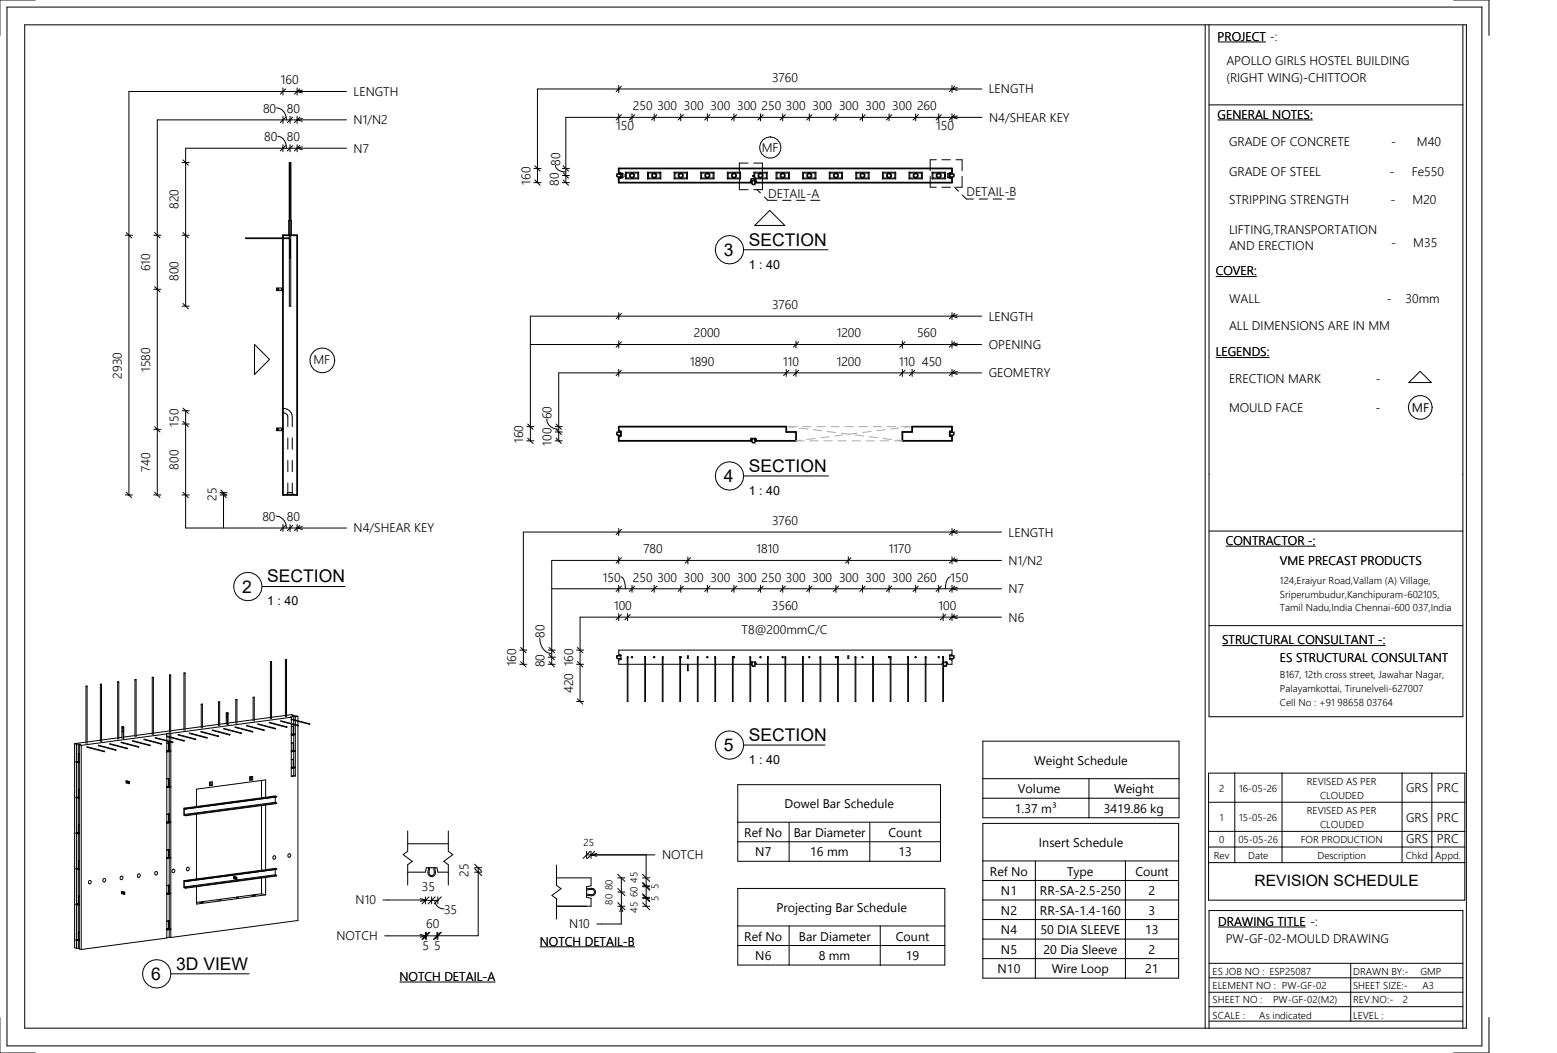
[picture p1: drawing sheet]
<svg xmlns="http://www.w3.org/2000/svg" width="439mm" height="297mm" viewBox="0 0 439 297" stroke-linecap="round" stroke-linejoin="round" font-family="sans-serif">
<g fill="none" stroke="#000" stroke-width=".28">
<path d="M79.8 25.8h-43.4v40.6M79.8 33.8h-35.4v32.6M79.8 41.8h-27.4v4.1M69.3 67.1l12.3 .1 .3 .5v5.2h-.2v-5.2l-.2-.3-12.2-.1zM81.6 67.2v-21.3h.4v40.5h-.4v-18.9M81.6 62.2l-.1 .1v4.1M82 62.2l.2 .1v4.1M71.8 97.2l4.2 4.2-4.2 4.3zM79.8 81.3h-1.8l.1 .7h1.7M79.8 116.5a1.17 1.17 0 0 1 1.4 1.1v2.8M79.8 115.3h.3a2.38 2.38 0 0 1 2.4 2.3v2.8M52.4 139.6v9.4h27.4"/>
<path d="M63.1 139.6v9.4M79.8 121.1l-.3-.1-.2 .1 .2 .2 .3-.2M79.8 120.8h-1.8l.1 .7h1.7M80.9 139.6l.2-.6h1.4l.3 .6M81.2 123.6v3.1M81.2 129.9v3.2M81.2 136.3v2.7M82.5 123.6v3.1M82.5 129.9v3.2M82.5 136.3v2.7M24.3 193.6v16.1M24.6 193.6v16.1"/>
<path d="M28.3 193.1v16.1M28.6 193.1v16.1M33.2 192.4v16.2M33.5 192.4v16.2M38.1 191.8v16.1M38.4 191.8v16.1M43 191.1v16.1M43.3 191.1v16.1M47.8 190.5v16.1M48.2 190.5v16.1M51.9 189.9v16.1M52.2 189.9v16.1"/>
<path d="M56.8 198.7v6.7M57.1 198.7v6.7M61.7 198v6.7M62 198v6.7M66.5 197.4v6.7M66.9 197.4v6.7M71.4 196.7v6.7M71.7 196.7v6.7M76.3 186.7v16.1M76.6 186.7v16.1M80.5 186.1v16.1M80.8 186.1v16.1"/>
<path d="M21 209.8v57.6l.6 .1M21 209.8l.6 .2M21.3 215h.1M21.6 210v57.5M22.1 209.9l-.5 .1M22.1 209.9l.6 .2-.3 .1M22.1 209.9v4.9M22.1 214.9v.1M22.1 215.1v9.8M22.1 212.7h.1M22.1 212.7v2.1M22.1 215.1h.1"/>
<path d="M22.1 215.1l.3 .1M22.1 212.7h.3M22.2 214.9v.2M22.2 215.1h.1M22.2 212.7h.1M22.2 214.8l-.7 .2 .9 .1M22.3 214.9l-.7 .1M22.4 214.9h-.8M22.4 210.2v57.6l.5 .1M22.4 210.2l.5 .1M22.9 210.3v57.6M24.3 209.4l-3.3 .4"/>
<path d="M24.5 210.8l4.9 1.3M24.5 210.7l4.9 1.2M27.7 210.4l4.9 1.3M27.7 210.2l5 1.3M28.3 208.8l-3.7 .5M30.9 210l4.9 1.2M30.9 209.8l5 1.3M33.2 208.2l-4.6 .6M34.1 209.5l5 1.3M34.2 209.4l4.9 1.3M34.4 208l-.9 .1M34.4 205.1h.5"/>
<path d="M34.4 205.1h.3M34.4 205.1v3.2M34.5 205.3l.1 .4zM34.5 206.1l.1 .4zM34.7 205.1l.1 .1M34.8 205.2v3.2M34.9 205.1v.1M34.9 205.1h-.2M34.9 205.2v3.2M34.9 205.2h-.1M37.3 209.1l5 1.3M37.4 208.9l4.9 1.3"/>
<path d="M38.1 207.5l-3.2 .5M40.6 208.7l4.9 1.3M40.6 208.5l4.9 1.3M43 206.9l-4.6 .6M43.8 208.2l4.9 1.3M43.8 208.1l4.9 1.3M47 207.8l4.9 1.3M47.1 209.1v55.6l-24.2 3.2M47.1 207.1v.6l4.9 1.2M47.1 207.8v1.1M47.1 207.1l-24.2 3.2M47.1 211.9h.1"/>
<path d="M47.1 211.8h.1M47.1 211.8l.9 .1M47.5 211.9h.4M47.5 211.7l.6 .2h-1M47.6 212l-.5 .1M47.6 209.6v2.2M47.6 211.9h.1M47.6 219.6v2.2M47.6 219.6h.1M47.6 212.1h.1M47.6 209.6h.1M47.7 219.6h.1"/>
<path d="M47.7 209.6h.1M47.7 219.6l-.6 .1M47.7 212.1h-.6M47.7 209.6l-.6 .1M47.7 212.1h.1M47.7 209.6v2.2M47.7 211.9h.1M47.7 219.6v2.2M47.7 206.9l-.8 .1 .2 .1M47.7 206.9h.5M47.7 206.9v.9M47.7 208v1.1"/>
<path d="M47.7 209.3v2.5M47.7 212v9.8M47.8 206.2l-4.5 .6M48.2 206.9v1.1M48.2 208.1v1.1M48.2 209.4v55.1M48.2 211.9h.1M50.2 207.4l4.9 1.3M50.2 207.2l5 1.3M51.9 205.7l-3.7 .5M53.4 206.9l5 1.3M53.5 206.8l4.9 1.3"/>
<path d="M56.6 206.5l5 1.3M56.7 206.4l4.9 1.2M56.8 205l-4.6 .6M59.8 206.1l5 1.3M59.9 205.9l4.9 1.3M61.7 204.4l-4.6 .6M63.1 205.7l4.9 1.2M63.1 205.5l4.9 1.3M63.8 204.1l-1.8 .2M63.9 201.1l.4 .1M63.9 201.1l.3 .1M63.9 201.1l-.1 3.3"/>
<path d="M64 201.3v.4zM64 202.2v.4zM64.2 201.2v.1M64.2 201.3v3.2M64.3 201.2h-.1M64.3 201.2l.1 .1M64.4 201.3h-.2M64.4 201.3v3.2M66.3 205.2l4.9 1.3M66.3 205.1l5 1.3M66.5 203.7l-2.1 .3M69.5 204.8l4.9 1.3"/>
<path d="M69.5 204.6l5 1.3M70.5 219.2l.8-.1v.9l-.8 .2zM70.5 219.3l.2 .2-.2 .2M70.9 220h.4M70.9 220h-.4M70.9 219.1v.9M71.4 203.1l-4.5 .6M72.7 204.4l5 1.3M72.8 204.2l4.9 1.3M75.9 203.9l5 1.3M76 203.8l4.9 1.3M76.3 202.4l-4.6 .6"/>
<path d="M79.1 203.5l5 1.3v54.9l-35.9 4.8M79.2 203.3l4.9 1.3M80.5 201.9l-3.9 .5M82.2 202.4l-34 4.5M82.2 204.3v14.8l1.1-.2M82.2 202.4v1.7M82.2 202.9l5.1 1.3M82.2 203l5.1 1.4M82.2 211.9h.1M82.2 216.6h.1M82.2 207.2h.1M82.2 211.8h.1"/>
<path d="M82.2 216.5h.1M82.2 207.1h.1M82.2 211.8l.9 .1-.5-.1M82.2 216.4h.1M82.2 216.4l.9 .1h-.5M82.2 207.1l.9 .1M82.6 207.2h.5M82.7 211.7l.5 .2h-1M82.7 216.4l.5 .2h-1M82.7 207l.5 .2h-1M82.7 201.8l-.5-.2-1.4 .2M82.7 201.8v.1"/>
<path d="M82.7 201.8l-.3 .1 1.7 .2M82.8 204.9v2.2M82.8 207.2h.1M82.8 209.6v2.1M82.8 211.8v.1M82.8 214.2v2.2M82.8 216.5v.1M82.8 209.6h.1M82.8 212h.1M82.8 216.7h.1M82.8 214.2h.1M82.8 207.4h.1"/>
<path d="M82.8 204.9h.1M82.8 212l-.6 .1M82.8 207.4h-.6M82.8 204.9l-.6 .1 .6-.1M82.8 209.6l-.6 .1M82.8 216.7l-.6 .1M82.8 214.2l-.6 .1M82.9 202.2l-.8 .1 .1 .1M82.9 202.2h.4M82.9 218.9l-.7 .1M82.9 218.9h.4M82.9 202.2v.8"/>
<path d="M82.9 203.2v1.1M82.9 204.5v2.6M82.9 207.2h.1M82.9 207.3v4.5M82.9 211.9h.1M82.9 212v4.4M82.9 216.5v.1M82.9 216.7v2.2M83.3 202.2v1M83.3 203.3v1.1M83.3 204.6v14.3M83.4 211.9h.1"/>
<path d="M83.4 216.6h.1M83.4 207.2h.1M84.1 202.1v1.3M84.1 203.5v1.1M84.1 202.1l-.8 .1M21.3 235.1h.1M21.3 225h.1M21.6 235l.6 .1M21.6 225h.6M21.6 235.1h.1M22.1 225h.1M22.1 225.1v9.8"/>
<path d="M22.1 235v.1M22.1 235.2v9.8M22.1 232.8h.1M22.1 222.7h.1M22.1 222.7v2.2M22.1 232.8v2.1M22.1 235.2h.1M22.1 225.2h.1M22.1 232.8h.3M22.1 225.2h.3M22.1 222.7l.3 .1M22.1 232.7v.1"/>
<path d="M22.2 235.2l.2 .1M22.2 225v.2M22.2 235v.2M22.2 235.2h.1M22.2 232.8h.1M22.2 225.2h.1M22.2 222.7h.1M22.2 234.9l-.7 .2 .7 .1M22.2 224.9l-.7 .1 .7 .1M22.3 235l-.7 .1M22.3 225h-.7M22.4 235.1l-.2 .1"/>
<path d="M22.4 235l-.2 .1M22.4 225.1h-.2M22.4 225h-.2M35.5 220.3l.8 .2M35.5 220.9l.8 .2M35.6 220.3l.8 .2M35.7 220.5v.2M35.7 220.5l-.2 .1 .2 .2M35.7 220.5v.3M35.7 220.7l.1 .1M36.2 220.6l.1 .3M36.3 220.5l.1 .1"/>
<path d="M36.4 220.6l-.1 .5M36.4 220.5h-.1M36.4 220.5l.1 .1M36.5 220.6v.5M36.5 221.1h-.1M36.5 221.1h-.2M36.5 220.6h-.1M47.1 232h.1M47.1 222h.1M47.1 231.9h.1M47.1 221.8h.1M47.1 231.9l.9 .1-.5-.1"/>
<path d="M47.1 221.9h.9M47.5 221.9l.4 .1M47.5 231.8l.6 .2h-1M47.5 221.8l.6 .2h-1M47.6 222.1l-.5 .1 .6-.1M47.6 221.9v.1M47.6 229.7v2.1M47.6 232h.1M47.6 239.7v2.2M47.6 239.7h.1M47.6 232.1h.1M47.6 229.7h.1"/>
<path d="M47.6 222.1h.1M47.6 229.7l-.5 .1M47.7 239.7h.1M47.7 229.7h.1M47.7 239.7l-.6 .1 .5-.1M47.7 232.1l-.6 .1M47.7 229.7l-.6 .1M47.7 232.1h.1M47.7 222.1h.1M47.7 221.9v.1M47.7 229.7v2.1M47.7 232h.1"/>
<path d="M47.7 239.7v2.2M47.7 222.1v9.8M47.7 232.1v9.8M48.2 232h.1M48.2 222h.1M51.9 228v2l.5 .1M51.9 228l.5 .1M52 229.8l.3 .2M52.3 230l.1 .1M52.3 228.3h-.3v1.5M52.4 228.1l-.1 .2M55.4 229.7v18.3"/>
<path d="M59.1 220.7l.8-.1v1l-.8 .1zM59.1 220.9l.2 .1-.2 .2M59.6 221.5l.3 .1M59.6 221.5h-.5M59.6 220.6v.9M73.8 220.2v4.9M73.8 227.3v18.2M74.9 224.9v-4.9l-19.5 2.7v4.9M74.9 227.1v18.3M77.7 224.9v1.5M77.7 226.4l.3 .1M77.7 226.4l-25.7 3.4"/>
<path d="M78 226.5l.1 .2-25.7 3.4M78 226.5l-25.7 3.5M78.1 224.7l-25.8 3.6M78.1 224.7l-.5-.1-25.7 3.4M78.1 224.7l-25.7 3.4M21.3 255.1h.1M21.3 245.1h.1M21.6 255.1h.6M22.1 245.1h.1M22.1 245.2v9.8M22.1 255.1v.1M22.1 255.3v9.7"/>
<path d="M22.1 252.8h.1M22.1 242.8h.1M22.1 242.8v2.2M22.1 252.8v2.2M22.1 255.3h.1M22.1 245.3h.1M22.1 255.3l.3 .1M22.1 252.8l.3 .1M22.1 245.3h.3M22.1 242.8l.3 .1M22.2 252.9h.2M22.2 245.1v.2"/>
<path d="M22.2 255.1v.2M22.2 252.8h.1M22.2 245.3h.1M22.2 242.8h.1M22.2 255l-.7 .2 .7 .1M22.2 244.9l-.7 .2 .7 .1M22.3 255.1l-.7 .1M22.3 245.1h-.7M22.4 245.1h-.8M22.4 255.2l-.2 .1M22.4 255.1h-.2M22.4 245.2h-.2"/>
<path d="M34.2 252.1l.9 .2M34.2 251.5l.8 .2M34.3 251.5l.8 .2M34.4 251.7v.3M34.4 252h.1M34.9 251.9l.1 .2M35 251.7l.1 .1M35.1 251.8v.5M35.1 251.7l.1 .1M35.1 251.7h-.1M35.2 251.8l-.1 .5M35.2 251.8h-.1"/>
<path d="M38.9 247.5h.1M47.1 252.1h.1M47.1 242h.1M47.1 252h.1M47.1 241.9h.1M47.1 252l.9 .1-.5-.1M47.1 241.9l.9 .1M47.5 242l.4 .1M47.5 251.9l.6 .2h-1M47.5 241.9l.6 .2h-1M47.6 252.2h.1M47.6 249.8h.1"/>
<path d="M47.6 242v.1M47.6 249.8v2.1M47.6 252v.1M47.6 259.8v2.2M47.6 242.2h.1M47.6 259.8h.1M47.7 249.8h.1M47.7 252.2l-.6 .1M47.7 249.8l-.6 .1M47.7 242.2l-.6 .1M47.7 252.2h.1M47.7 242.2h.1"/>
<path d="M47.7 259.8h.1M47.7 259.8l-.6 .1M47.7 242v.1M47.7 249.8v2.1M47.7 252v.1M47.7 259.8v2.2M47.7 242.2v9.8M47.7 252.1h.1M47.7 252.2v9.8M48.2 242.1h.1M48.2 252.1h.1M51.9 248.5v2l.5 .1"/>
<path d="M51.9 248.5l.5 .1M52 250.2l.3 .2M52.3 250.4l.1 .2M52.3 248.7h-.3v1.5M52.4 248.6l-.1 .1M55.4 250.2v4.9l19.5-2.6M56.5 254.5l-1.1 .1M56.5 254.5h.1M57 254.4l.4 .1h-.9M57 254.4v.2M61.3 253.8l-4.3 .6M61.8 253.8l.5 .1h-1"/>
<path d="M61.8 253.8v.2M65.9 247.3l.8 .2M65.9 247.9l.8 .2M66 247.3l.8 .2M66 247.5v.3M66 247.5l-.1 .1 .1 .2M66 247.8h.1M66.2 253.2l-4.4 .6M66.2 253.2h.1M66.5 247.7l.1 .2M66.6 247.9h.1M66.7 247.5v.1"/>
<path d="M66.7 253.1l.5 .1h-1M66.7 253.1v.2M66.7 247.6v.5M66.8 247.5h-.1M66.8 247.5v.1M66.8 248.1h-.1M66.8 247.6v.5M66.8 248.1h.1M66.8 247.6h-.1M71.1 252.5l-4.4 .6M71.1 252.5v.1M71.6 252.5l.5 .1-1-.1"/>
<path d="M71.6 252.5v.2M73.8 252.2l1.1 .3M73.8 252.2l-2.2 .3M73.8 247.7v4.5M74.9 247.6v4.9M77.7 245.3v1.5M77.7 246.8l.3 .2M77.7 246.8l-25.7 3.4M78 247l.1 .2-25.7 3.4M78 245.3l-25.7 3.4M78 247l-25.7 3.4M78.1 245.1l-.1 .2"/>
<path d="M78.1 245.1l-.5-.1-25.7 3.5M78.1 245.1l-25.7 3.5M21.3 265.2h.1M22.1 267.5l.3 .1M22.1 267.5h-.5M22.1 265.2h.1M22.1 265.3v2.2M22.1 262.9h.1M22.1 262.9v2.1M22.1 265.3h.1M22.1 265.3l.3 .1M22.1 262.9l.3 .1"/>
<path d="M22.2 265.3l.2 .1M22.2 265.2v.1M22.2 265.3h.1M22.2 262.9h.1M22.2 265l-.7 .2 .9 .1M22.3 265.1l-.7 .1M22.4 265.1l-.8 .1M47.1 262.1h.1M47.1 262h.1M47.1 262l.9 .1M47.5 262.1l.4 .1M47.5 262l.6 .1h-1"/>
<path d="M47.6 262.1h.1M47.6 262.3h.1M47.7 262.3l-.6 .1M47.7 262.3h.1M47.7 262.1v.1M47.7 264.5h.5M47.7 264.5h-.6M47.7 262.3v2.2M48.2 262.2h.1"/>
<circle cx="78.5" cy="81.7" r=".23"/>
<circle cx="79.6" cy="81.7" r=".23"/>
<circle cx="90.9" cy="101.7" r="3.5"/>
<circle cx="78.5" cy="121.2" r=".23"/>
<circle cx="24.4" cy="193.6" r=".13"/>
<circle cx="28.5" cy="193.1" r=".13"/>
<circle cx="33.3" cy="192.4" r=".13"/>
<circle cx="38.2" cy="191.7" r=".13"/>
<circle cx="43.1" cy="191.1" r=".13"/>
<circle cx="48" cy="190.4" r=".13"/>
<circle cx="52" cy="189.9" r=".13"/>
<circle cx="56.9" cy="198.7" r=".13"/>
<circle cx="61.8" cy="198" r=".13"/>
<circle cx="66.7" cy="197.4" r=".13"/>
<circle cx="71.5" cy="196.7" r=".13"/>
<circle cx="76.4" cy="186.6" r=".13"/>
<circle cx="80.7" cy="186.1" r=".13"/>
<circle cx="29.4" cy="212" r=".08"/>
<circle cx="32.7" cy="211.6" r=".08"/>
<circle cx="35.9" cy="211.2" r=".08"/>
<circle cx="39.1" cy="210.7" r=".08"/>
<circle cx="42.3" cy="210.3" r=".08"/>
<circle cx="45.5" cy="209.9" r=".08"/>
<circle cx="48.7" cy="209.4" r=".08"/>
<circle cx="52" cy="209" r=".08"/>
<circle cx="55.2" cy="208.6" r=".08"/>
<circle cx="58.4" cy="208.2" r=".08"/>
<circle cx="61.6" cy="207.7" r=".08"/>
<circle cx="64.8" cy="207.3" r=".08"/>
<circle cx="68" cy="206.9" r=".08"/>
<circle cx="71.2" cy="206.4" r=".08"/>
<circle cx="74.5" cy="206" r=".08"/>
<circle cx="77.7" cy="205.6" r=".08"/>
<circle cx="80.9" cy="205.1" r=".08"/>
<circle cx="84.1" cy="204.7" r=".08"/>
<circle cx="87.3" cy="204.3" r=".08"/>
<circle cx="36.2" cy="220.8" r=".13"/>
<circle cx="25.3" cy="248.9" r=".47"/>
<circle cx="29.3" cy="248.3" r=".47"/>
<circle cx="34.2" cy="247.7" r=".47"/>
<circle cx="34.4" cy="251.8" r=".14"/>
<circle cx="34.9" cy="252" r=".13"/>
<circle cx="39.1" cy="247" r=".47"/>
<circle cx="44" cy="246.4" r=".47"/>
<circle cx="48.9" cy="245.7" r=".47"/>
<circle cx="52.9" cy="245.2" r=".47"/>
<circle cx="66.5" cy="247.8" r=".13"/>
<circle cx="77.3" cy="241.9" r=".47"/>
<circle cx="81.5" cy="241.3" r=".47"/>
</g>
<path d="M81.6 66.4h-1.8v.7M82 66.4h1.8v73.2h-4v-72.3" fill="none" stroke="#000" stroke-width=".5"/>
<g fill="#fff">
<path d="M267.7 49h.3z"/>
<path d="M175.7 49.6v.5zM175.2 50.1l.2-.1zM175.2 49h.2z"/>
<path d="M213.1 50.7v.2zM213.2 50.4v.3z"/>
</g>
<g fill="none" stroke="#000" stroke-width=".28">
<path d="M2 2h416.1v293.1h-416.1zM7 7h406.7v283.1h-406.7zM10 0h-10v10M340 7v283.1M341.1 7v195.2h71.6v-195.2M343.6 11.8h13.6M410.1 0h10v10M78 30.4a3.1 3.1 0 0 1 2.8 3.4M78.4 38.4a2.93 2.93 0 0 1 2.4 3.4M79.8 24.8v2M79.8 32.8v2M80.6 25.1l-1.5 1.5"/>
<path d="M80.6 33.1l-1.5 1.5M81.8 32.8v2M82.6 33.1l-1.5 1.5M83.8 24.8v2M83.8 32.8v2M84.6 25.1l-1.5 1.5M84.6 33.1l-1.5 1.5M85.3 25.4l-1.5 .4 1.5 .4M85.3 33.4l-1.5 .4 1.5 .4M97.8 25.8h-18M97.8 33.8h-18M174.6 24.1v2"/>
<path d="M174.6 32.1v2M175.3 24.4l-1.5 1.5M175.3 32.4l-1.5 1.5M178.3 32.1v2M179.1 32.4l-1.5 1.5M184.6 32.1v2M185.3 32.4l-1.5 1.5M192.1 32.1v2M192.8 32.4l-1.5 1.5M199.6 32.1v2M200.3 32.4l-1.5 1.5M207.1 32.1v2"/>
<path d="M207.8 32.4l-1.5 1.5M214.6 32.1v2M215.3 32.4l-1.5 1.5M220.8 32.1v2M221.6 32.4l-1.5 1.5M228.3 32.1v2M229.1 32.4l-1.5 1.5M235.8 32.1v2M236.6 32.4l-1.5 1.5M243.3 32.1v2M244.1 32.4l-1.5 1.5M250.8 32.1v2"/>
<path d="M251.6 32.4l-1.5 1.5M258.3 32.1v2M259.1 32.4l-1.5 1.5M264.8 32.1v2M265.6 32.4l-1.5 1.5M268.6 24.1v2M268.6 32.1v2M269.4 24.4l-1.6 1.5M269.4 32.4l-1.6 1.5M270.1 32.7l-1.5 .4 1.5 .4M270.1 24.7l-1.5 .4 1.5 .4M277 25.1h-125.4v26.4"/>
<path d="M277.1 33.1h-117.5v18.4M341.1 29.6h71.6M343.6 33.8h26.8M51.4 45.9h2M51.6 45.1l1.5 1.5M52.4 45.9v40.5M79.8 40.8v2M80.6 41.1l-1.5 1.5M81.8 40.8v2M82.6 41.1l-1.5 1.5M83.8 40.8v2M84.6 41.1l-1.5 1.5"/>
<path d="M85.3 41.4l-1.5 .4 1.5 .4M97.8 41.8h-18M150.6 51.5h2M150.6 47.5h2M150.9 50.8l1.5 1.5M150.9 46.8l1.5 1.5M156.7 46.7a2.45 2.45 0 0 0 2.9 1.8M158.6 51.5h2M158.6 47.5h2M158.6 49.5h2M158.9 46.8l1.5 1.5M158.9 48.8l1.5 1.5"/>
<path d="M158.9 50.8l1.5 1.5M173.9 49h.1M175.2 50l.2 .1M175.2 50h.1M175.2 49.1h.1M175.2 50h.2M175.2 49.1l-1-.1-.3 .6 .5 .5 .8-.1v-.2h-.9l-.2-.2 .2-.4h.9M175.2 49h.2M175.2 49v.1M175.2 49h.1M175.4 50.1h.1M175.4 50.1v.1"/>
<path d="M175.4 48.9h.3M175.4 49h.1M175.4 48.9v.1M175.4 50v.1M175.4 50.1h.3M175.7 48.9v1.2M175.7 50.1v.1M175.7 49.7v.1M176.4 49.4h.1M176.4 49.7h.1M176.4 49.3v.1M176.4 49.7v.1"/>
<path d="M176.4 48.6h3.8M176.4 48.6v1.9M176.4 50.5h3.8M176.4 48.6l.3 .2M176.5 49.3v.1M176.5 49.7v.1M176.7 48.8h3.2M176.7 48.8v1.4M176.7 50.2l-.3 .3M176.7 50.2h3.2M179.9 50.2l.3 .3M179.9 48.8v1.4"/>
<path d="M180.2 48.6v1.9M180.2 48.6l-.3 .2M182.7 48.6h3.7M182.7 50.5h3.7M182.7 48.6v1.9M182.7 48.6l.2 .2M182.9 48.8h3.3M182.9 50.2h3.3M182.9 48.8v1.4M182.9 50.2l-.2 .3M186.2 50.2l.2 .3M186.2 48.8v1.4"/>
<path d="M186.4 48.6v1.9M186.4 48.6l-.2 .2M190.2 48.6h3.8M190.2 50.5h3.8M190.2 48.6v1.9M190.2 48.6l.2 .2M190.4 48.8h3.3M190.4 50.2h3.3M190.4 48.8v1.4M190.4 50.2l-.2 .3M193.7 50.2l.3 .3M193.7 48.8v1.4"/>
<path d="M194 48.6v1.9M194 48.6l-.3 .2M197.7 48.6h3.8M197.7 50.5h3.8M197.7 48.6v1.9M197.7 48.6l.3 .2M198 48.8h3.2M198 50.2h3.2M198 48.8v1.4M198 50.2l-.3 .3M201.2 50.2l.3 .3M201.2 48.8v1.4"/>
<path d="M201.5 48.6v1.9M201.5 48.6l-.3 .2M205.2 48.6h3.8M205.2 50.5h3.8M205.2 48.6v1.9M205.2 48.6l.3 .2M205.5 48.8h3.2M205.5 50.2h3.2M205.5 48.8v1.4M205.5 50.2l-.3 .3M208.6 50.6v2.9h2.5M208.7 50.2l.3 .3"/>
<path d="M208.7 48.8v1.4M209 48.6v1.9M209 48.6l-.3 .2M211.1 46h-2.5v3M212 50.7h.1M212 50.4v.3M212 50.4h.1M212 50.7l.1 .2M212 50.4h1.2M212.1 50.9h.1M212.4 49.7h.1M212.4 49.6h.1"/>
<path d="M212.4 49.6v.1M212.7 46h2.4v3M212.7 48.6h3.8M212.7 50.5h3.8M212.7 48.6v1.9M212.7 48.6l.3 .2M212.7 49.6v.1M212.7 49.7h.1M212.7 49.6h.1M213 48.8h3.2M213 50.2h3.2M213 48.8v1.4"/>
<path d="M213 50.2l-.3 .3M213 50.9v1.1l-.7 .1-.3-.5 .1-.7h.2l-.1 .9 .5 .2 .3-.4-.1-.7M213 50.9h.1M213.1 50.7v.2M213.1 52.2h.1M213.1 50.9h-.1M213.1 50.7h.1M213.1 50.9h.1M213.2 50.4v.3M213.6 53.5l.9 1M215.1 50.6v2.9h-2.4M215.7 55.6l.9 .9h2.6"/>
<path d="M216.2 50.2l.3 .3M216.2 48.8v1.4M216.5 48.6v1.9M216.5 48.6l-.3 .2M217.2 59.4l4.2 4.2h-8.5zM219 48.6h3.7M219 50.5h3.7M219 48.6v1.9M219 48.6l.2 .2M219.2 48.8h3.3M219.2 50.2h3.3M219.2 48.8v1.4"/>
<path d="M219.2 50.2l-.2 .3M220.8 56.5h2.4M222.5 50.2l.2 .3M222.5 48.8v1.4M222.7 48.6v1.9M222.7 48.6l-.2 .2M224.8 56.5h2.3M226.5 48.6h3.7M226.5 50.5h3.7M226.5 48.6v1.9M226.5 48.6l.2 .2M226.7 48.8h3.3"/>
<path d="M226.7 50.2h3.3M226.7 48.8v1.4M226.7 50.2l-.2 .3M228.7 56.5h2.6M230 50.2l.2 .3M230 48.8v1.4M230.2 48.6v1.9M230.2 48.6l-.2 .2M234 48.6h3.7M234 50.5h3.7M234 48.6v1.9M234 48.6l.2 .2"/>
<path d="M234.2 48.8h3.3M234.2 50.2h3.3M234.2 48.8v1.4M234.2 50.2l-.2 .3M237.5 50.2l.2 .3M237.5 48.8v1.4M237.7 48.6v1.9M237.7 48.6l-.2 .2M241.5 48.6h3.7M241.5 50.5h3.7M241.5 48.6v1.9M241.5 48.6l.2 .2"/>
<path d="M241.7 48.8h3.3M241.7 50.2h3.3M241.7 48.8v1.4M241.7 50.2l-.2 .3M245 50.2l.2 .3M245 48.8v1.4M245.2 48.6v1.9M245.2 48.6l-.2 .2M249 48.6h3.7M249 50.5h3.7M249 48.6v1.9M249 48.6l.2 .2"/>
<path d="M249.2 48.8h3.3M249.2 50.2h3.3M249.2 48.8v1.4M249.2 50.2l-.2 .3M252.5 50.2l.2 .3M252.5 48.8v1.4M252.7 48.6v1.9M252.7 48.6l-.2 .2M256.5 48.6h3.7M256.5 50.5h3.7M256.5 48.6v1.9M256.5 48.6l.2 .2"/>
<path d="M256.7 48.8h3.3M256.7 50.2h3.3M256.7 48.8v1.4M256.7 50.2l-.2 .3M260 50.2l.2 .3M260 48.8v1.4M260.2 48.6v1.9M260.2 48.6l-.2 .2M262.4 49.7v3.1h1.8M263 48.6h3.7M263 50.5h3.7M263 48.6v1.9"/>
<path d="M263 48.6l.2 .2M263.2 48.8h3.3M263.2 50.2h3.3M263.2 48.8v1.4M263.2 50.2l-.2 .3M264.2 45.1h-1.8v3.1M265.8 45.1h2.3M265.8 52.8h2.3M266.5 50.2l.2 .3M266.5 48.8v1.4M266.6 49.4h.2M266.6 49.7h.2"/>
<path d="M266.6 49.3v.1M266.6 49.7v.1M266.7 48.6v1.9M266.7 48.6l-.2 .2M266.8 49.3v.1M266.8 49.7v.1M267.4 48.9h.3M267.4 50.1l.1 .1M267.4 48.9v1.2M267.5 49.8h-.1M267.5 50.1h.2M267.5 48.9h.2"/>
<path d="M267.7 49h.3M267.7 49h.1M267.7 50.1v.1M267.7 48.9v.1M267.8 50.1h-.1M268 49h.1M268 49.1l1.1 .1 .1 .6-.6 .3-.6-.1v-.2l.8 .1 .3-.5-.5-.3-.6 .1M268 49.1h.1M268 49v.1M268 50l-.2 .1M268 50l-.3 .1M268 50h.1"/>
<path d="M269.2 49h.1M269.3 52.8l1.1 1.1M269.7 45.1h1.7v3.1M271.4 49.7v3.1h-1.7M271.5 55.1l1.2 1.1h1.9M276.2 56.2h2.4M280.2 56.2h2.4M284.2 56.2h2M35.4 66.4h2M35.6 65.6l1.5 1.5M36.4 66.4v73.2M43.4 66.4h2"/>
<path d="M43.6 65.6l1.5 1.5M44.4 66.4v73.2M51.4 66.4h2M51.6 65.6l1.5 1.5M209.9 70.5h23.7M343 78h11.6M43.4 81.6h2M43.6 80.9l1.5 1.5M51.4 86.4h2M51.6 85.6l1.5 1.5M149.6 97.2h127.4M174.6 88.2v2"/>
<path d="M174.6 96.2v2M175.3 88.5l-1.5 1.5M175.3 96.5l-1.5 1.5M224.6 96.2v2M225.3 96.5l-1.5 1.5M254.6 96.2v2M255.3 96.5l-1.5 1.5M268.6 88.2v2M268.6 96.2v2M269.4 88.5l-1.6 1.5M269.4 96.5l-1.6 1.5M270 88.8l-1.5 .4 1.5 .4"/>
<path d="M270.1 96.8l-1.5 .4 1.5 .4M277 89.2h-127.4v35.2M51.4 115.9h2M51.4 119.6h2M51.6 115.1l1.5 1.5M51.6 118.9l1.5 1.5M52.4 115.9v23.7M148.9 119.6l1.5 1.5M154.3 118.3a3.1 3.1 0 0 0 3.3 2.8M156.9 119.6l1.5 1.5M174.6 104.2v2M175.3 104.5l-1.5 1.5"/>
<path d="M221.8 104.2v2M222.6 104.5l-1.5 1.5M224.6 104.2v2M225.3 104.5l-1.5 1.5M254.6 104.2v2M255.3 104.5l-1.5 1.5M257.3 104.2v2M258.1 104.5l-1.5 1.5M268.6 104.2v2M269.4 104.5l-1.6 1.5M270.1 104.8l-1.5 .4 1.5 .4M277 105.2h-119.4v19.2"/>
<path d="M343 100.9h15.2M397.5 107.9l3.2-3.1 3.1 3.1zM35.4 139.6h2M35.6 138.9l1.5 1.5M43.4 139.6h2M43.4 121.1h2M43.6 138.9l1.5 1.5M43.6 120.4l1.5 1.5M51.4 139.6h2M51.6 138.9l.8 .7M52.4 139.6l.7 .8M62.1 139.6h2"/>
<path d="M62.1 139h2M62.3 138.3l1.5 1.5M62.3 138.9l1.5 1.5M63.1 139v.6M148.6 120.4h2M148.6 124.4h2M148.9 123.6l1.5 1.5M156.6 121.9h2M156.6 120.4h2M156.6 124.4h2M156.9 123.6l1.5 1.5M156.9 121.1l1.5 1.5"/>
<path d="M173.9 121.9h.1M175.2 122.9h.1M175.2 121.9h.1M175.2 122.8v.1M175.2 122.8h.1M175.2 122.1l-.9-.1-.2 .5 .2 .2 .9 .1M175.2 121.9h-1l-.3 .6 .5 .4 .8-.1M209.9 134.3h23.8M212.1 123.8h.1M213.1 125h.1M213.1 123.8l-.1 1.1-.7 .1-.3-.6 .1-.6h.2l-.1 .8 .5 .3 .3-.5-.1-.6M268 121.9l.8-.1 .4 .5-.2 .6-1-.1"/>
<path d="M268 121.9h.1M268 122.8h.1M268 122.1l.6-.1 .5 .3-.3 .4-.8 .1M268 122.9h.1M268 122.8v.1M269.2 121.9h.1M77.8 145.6a3.2 3.2 0 0 1 3 3.4M79.8 148v2M79.8 149h18M80.6 148.2l-1.5 1.5M81.8 148v2M82.6 148.2l-1.5 1.5"/>
<path d="M83.8 148v2M84.6 148.2l-1.5 1.5M85.3 148.6l-1.5 .4 1.5 .4M174.6 149.1v2M174.6 157.1v2M175.3 149.4l-1.5 1.5M175.3 157.4l-1.5 1.5M194.1 157.1v2M194.8 157.4l-1.5 1.5M239.3 157.1v2M240.1 157.4l-1.5 1.5M268.6 149.1v2"/>
<path d="M268.6 157.1v2M269.4 149.4l-1.6 1.5M269.4 157.4l-1.6 1.5M270.1 149.7l-1.5 .4 1.5 .4M270.1 157.7l-1.5 .4 1.5 .4M282.6 150.1h-134.9v37.3M282.6 158.1h-126.9v29.3M341.1 149.8h71.6M345.8 154.1h25.4M74.1 165.5h23.3M155.7 166.1h126.9M174.6 165.1v2"/>
<path d="M174.6 173.1v2M175.2 162.7a2.37 2.37 0 0 1 1.2 2.4v1M175.3 165.4l-1.5 1.5M175.3 173.4l-1.5 1.5M177.1 173.1v2M177.8 173.4l-1.5 1.5M178.3 165.1v2M179.1 165.4l-1.5 1.5M184.6 165.1v2M185.3 165.4l-1.5 1.5M192.1 165.1v2M192.8 165.4l-1.5 1.5"/>
<path d="M199.6 165.1v2M200.3 165.4l-1.5 1.5M207.1 165.1v2M207.8 165.4l-1.5 1.5M214.6 165.1v2M215.3 165.4l-1.5 1.5M220.8 165.1v2M221.6 165.4l-1.5 1.5M228.3 165.1v2M229.1 165.4l-1.5 1.5M235.8 165.1v2M236.6 165.4l-1.5 1.5"/>
<path d="M243.3 165.1v2M244.1 165.4l-1.5 1.5M250.8 165.1v2M251.6 165.4l-1.5 1.5M258.3 165.1v2M259.1 165.4l-1.5 1.5M264.8 165.1v2M265.6 165.4l-1.5 1.5M266.1 173.1v2M266.8 173.4l-1.5 1.5M268.2 162.7a2.33 2.33 0 0 0-1.4 2.4l-.1 1M268.6 165.1v2"/>
<path d="M268.6 173.1v2M269.4 165.4l-1.6 1.5M269.4 173.4l-1.6 1.5M270.1 165.7l-1.5 .4 1.5 .4M270.1 173.7l-1.5 .4 1.5 .4M282.6 174.1h-118.9v23.8M341.1 176.5h71.6M146.7 187.4h2M146.7 183.4h2M146.9 186.7l1.5 1.5M146.9 182.7l1.5 1.5M152.3 180a4 4 0 0 0 3.4 4.4"/>
<path d="M154.7 187.4h2M154.7 183.4h2M154.7 185.4h2M154.9 186.7l1.5 1.5M154.9 184.7l1.5 1.5M154.9 182.7l1.5 1.5M162.7 187.4h2M162.7 183.4h2M162.7 197.9h2M162.9 197.2l1.5 1.5M162.9 186.7l1.5 1.5M162.9 182.7l1.5 1.5"/>
<path d="M173.9 184.9h.1M174.6 183.4h94v1.1l-.6 .3v1.2l.6 .3v1.1h-1.1l-.3-.6h-1.2l-.3 .6h-52.2l-.3-.6h-1.2l-.3 .6h-37.1v-1.1l.6-.3v-1.2l-.6-.3zM175.2 185.9h.1M175.2 185h.1M175.2 185.1h-.9l-.2 .4 .2 .2 .9 .1M175.2 185l-1-.1-.3 .6 .5 .5 .8-.1M175.2 184.9h.1M177 185.4v12.5h.2v-12.5M177 185.4h.1M177 185.3v.1M177.1 185.3h-.1M177.1 185.3h.1"/>
<path d="M177.1 185.3v.1M177.1 185.4h.1M177.2 185.4h.1M178.2 185.3h.2l-.1 .3zM181.9 185.4v12.5h.2v-12.5M181.9 185.4h.1M182 185.3l-.1 .1M182 185.3h.1M182 185.3l.1 .1M182.1 185.4h.1M184.5 185.2l.2 .3-.2 .1zM186.9 185.4v12.5h.2v-12.5"/>
<path d="M186.9 185.4h.1M186.9 185.3v.1M187 185.3h-.1M187 185.3h.1M187 185.3v.1M187 185.4h.1M191.8 185.4v12.5h.2v-12.5M191.8 185.4h.1M191.9 185.3h.1M191.9 185.3l.1 .1M192 185.4h.1M192 185.2l.2 .3-.3-.1z"/>
<path d="M194 185h.2v.8h-.2zM194 187.4v1.8h.2v-1.8M194 189.1h.2M196.8 185.4v12.5h.2v-12.5M196.8 185.4h.1M196.8 185.3h.1M196.9 185.3h-.1M196.9 185.3h.1M196.9 185.3v.1M199.5 185.2l.2 .3-.2 .1zM201.7 185.4v12.5h.2v-12.5M201.7 185.4h.1"/>
<path d="M201.8 185.3h.1M201.9 185.3v.1M206.7 185.4l-.1 12.5h.2v-12.5M206.7 185.4h.1M206.7 185.3h.1M206.8 185.3h.1M206.8 185.3v.1M206.8 185.4h.1M207 185.2l.2 .3-.3-.1zM211.6 185.4h.1M211.7 185.3l-.1 .1M211.7 185.3h.1"/>
<path d="M211.7 185.3l.1 .1M211.8 185.4v12.5h-.2v-12.5M212.1 186.8h.1M212.3 186.8h.1M212.9 186.8l.1 .7-.3 .4-.5-.2 .1-.9M213.1 188v.1M213.1 186.8v.8l-.4 .5-.6-.3v-1h.2M214.5 185.2l.2 .3-.3-.1zM216.5 185.4v12.5h.2v-12.5M216.6 185.4h-.1M216.6 185.3v.1M216.6 185.3h.1"/>
<path d="M216.7 185.3v.1M216.7 185.4h.1M220.8 185.2l.2 .1-.2 .3zM221.5 185.4v12.5h.2v-12.5M221.5 185.4h.1M221.6 185.3l-.1 .1M221.6 185.3h.1M221.6 185.3l.1 .1M221.7 185.4h.1M226.4 185.4v12.5h.2v-12.5M226.4 185.4h.1M226.5 185.4h-.1"/>
<path d="M226.5 185.3v.1M226.5 185.3h.1M226.6 185.3v.1M226.6 185.4h.1M228.1 185.4h.4v.2zM231.4 185.4v12.5h.2v-12.5M231.4 185.4h.1M231.4 185.3v.1M231.5 185.3h-.1M231.5 185.3h.1M231.5 185.3v.1M231.5 185.4h.1"/>
<path d="M235.6 185.4h.4v.2zM236.3 185.4v12.5h.2v-12.5M236.4 185.4h-.1M236.4 185.3h.1M236.5 185.3v.1M239.2 185h.3v.8h-.3zM241.3 185.4v12.5h.2v-12.5M241.3 185.4h.1M241.3 185.3h.1M241.4 185.3h-.1M241.4 185.3h.1M241.4 185.3v.1"/>
<path d="M243.2 185.4h.3v.2zM246.2 185.4v12.5h.2v-12.5M246.2 185.4h.1M246.3 185.3h.1M246.4 185.3v.1M250.7 185.4h.3v.2zM251.2 185.4h.1M251.2 185.3h.1M251.3 185.3h-.1M251.3 185.3h.1M251.3 185.3v.1M251.3 185.4l.1 12.5h-.2v-12.5"/>
<path d="M256.1 185.4v12.5h.2v-12.5M256.1 185.4h.1M256.2 185.3l-.1 .1M256.2 185.3h.1M256.3 185.3v.1M256.3 185.4h.1M258.3 185.2l.2 .3-.4-.1zM261.1 185.4v12.5h.2l-.1-12.5M261.1 185.4h.1M261.1 185.3v.1M261.2 185.3h-.1M261.2 185.3h.1"/>
<path d="M261.2 185.3v.1M261.2 185.4h.1M264.7 185.4l.1-.2 .2 .4zM266 185.4v12.5h.2v-12.5M266 185.4h.1M266 185.3v.1M266.1 185.3h-.1M266.1 185.3h.1M266.1 185.3l.1 .1M266.2 185.4h.1M266.2 186.8h.1M266.3 186.8h.1"/>
<path d="M266.9 186.8l.1 .7-.3 .4-.5-.2 .1-.9M267.1 188v.1M267.1 186.8l-.1 1.1-.3 .2-.5-.2M268 185.9h.1M268 184.9h.1M268 185l.8-.1 .4 .4-.2 .6h-1M268 185h.1M268 185.1l.6-.1 .5 .3-.3 .5h-.8M269.2 184.9h.1M344.8 182.1h46.2M209.9 210.2h22.9M277.3 209.1h55.3v21.6h-55.3z"/>
<path d="M277.3 219.7h55.3M307.2 219.7v11M341 218.1h72.3v35.9h-72.3zM348.4 218.1v25.3M361.7 218.1v25.3M395.6 218.1v25.3M404 218.1v25.3M115 238.1h11.5M115 234.5v5.7l-1.2 .9 2.5 1.9-1.3 1v5.7M126.5 234.5v5.7l1.3 .9-2.6 1.9 1.3 1v5.7M208.2 221.4h57.2v21.6h-57.2zM208.2 237.5h57.2"/>
<path d="M208.2 232h57.2M222.6 232v11M245.4 232v11M277.3 225.2h55.3M277.3 232.3h55.2v43.7h-55.2zM341 226.3h72.3M341 234.6h72.3M341 239h72.3M108.1 253.9h12M115 246.1h5l.3-1.3h3l.2 1.3h3M118.6 253.5l1.5 .4M120 253v2"/>
<path d="M120 254h3.5M120.1 253.9l-1.5 .4M120.9 244.8l-.2 1.4a1.08 1.08 0 0 0 1.1 1.2 1.08 1.08 0 0 0 1.1-1.3l-.2-1.3M121 253l-2 2M121.2 244.8l-.2 1.4 .2 .5 .4 .3h.5l.4-.3-.1-1.9M121.8 244.8h.1M121.8 253v2M122.7 254a2.51 2.51 0 0 0 2.6 2.5M122.8 253l-2 2M123.5 253v2M124.5 253l-2 2M133.9 246.1h2"/>
<path d="M133.9 244.8h2M133.9 243.8l2 2M133.9 245.1l2 2M134.9 244.8v19.2h-26.4M157 247.7h9.8v2.2l-1.3 .3v3l1.3 .2v2.3h-9.8M157 244.1v5.7l1.3 .9-2.6 1.9 1.3 1v5.7M165.5 250.6v.2M165.5 251.1l1.9-.1 .3 .4v.5l-.3 .4-.5 .2-1.4-.2M165.5 250.8l1.3-.2a1.08 1.08 0 0 1 1.2 1.1 1.08 1.08 0 0 1-1.1 1.1l-1.4-.2M165.5 240.2v2M166.5 240.2l-2 2M166.8 240.2v2"/>
<path d="M167.8 240.2l-2 2M168.4 240.8l-1.5 .4 1.5 .4M174.3 247.7h2M174.3 255.7h2M174.3 250.7l2 2M174.3 246.7l1 1M174.3 251.7h2M174.3 254.7l2 2M174.9 257.2l.4-1.5 .4 1.5M175.3 247.7v13h-6.9M175.3 247.7l1 1M181.3 247.7h2"/>
<path d="M181.3 255.7h2M181.3 246.7l2 2M181.3 248.9l2 2M181.3 249.9h2M181.3 249.2l2 2M181.3 250.2h2M181.3 252.2l2 2M181.3 253.2h2M181.3 252.4l2 2M181.3 253.4h2M181.3 254.7l2 2M182.3 241.2v6.5"/>
<path d="M182.3 247.7v8M184.8 241.2h-19.3M208.2 250.7h58.4v21.6h-58.4zM277.3 253.9h55.2M277.3 259.4h55.2M277.3 248.4h55.2M277.3 242.9h55.2M292.1 242.9v33.1M317.5 242.9v33.1M341 243.4h72.3M48.3 274.8h22M112.7 277.1h27.1"/>
<path d="M118.5 263.6l1.5 .4-1.5 .4M120 263v2M120.3 263v2M121 263l-2 2M121.3 263l-2 2M123.3 263v2M123.5 263v2M124.3 263l-2 2M124.5 263l-2 2M152.3 267.1h26.8M208.2 266.8h58.4M208.2 261.3h58.4"/>
<path d="M222.6 261.3v11M248.4 261.3v11M277.3 270.5h55.2M277.3 265h55.2M341.1 271.8h71.6M341.1 280h71.6M341.1 275.9h71.6M343.7 261.5h24.7M381.1 271.8v16.3M0 287.1v10h10M341.1 290.1v-33.2h71.6v33.2M341.1 288.1h71.6"/>
<path d="M341.1 284h71.6M420.1 287.1v10h-10"/>
<circle cx="217.3" cy="41.6" r="3"/>
<circle cx="205.8" cy="70.5" r="4"/>
<circle cx="400.7" cy="115" r="3.4"/>
<circle cx="205.8" cy="134.3" r="4"/>
<circle cx="69.9" cy="165.5" r="4"/>
<circle cx="205.8" cy="210.2" r="4"/>
<circle cx="44.2" cy="274.8" r="4"/>
</g>
<g fill="none" stroke="#000" stroke-width=".5">
<path d="M174.6 47.5h94v1.2l-.6 .2v1.3l.6 .2v1.1h-55.1l-.3-.6h-1.2l-.3 .6h-37.1v-1.1l.6-.2v-1.3l-.6-.2zM174.6 120.4h47.2v1.5h2.8v2.5h-11.1l-.3-.6h-1.2l-.3 .6h-37.1v-1.1l.6-.3v-1.2l-.6-.3zM254.6 121.9h2.7v-1.5h11.3v1.1l-.6 .3v1.2l.6 .3v1.1h-14z"/>
<circle cx="178.3" cy="49.5" r=".63"/>
<circle cx="184.6" cy="49.5" r=".63"/>
<circle cx="192.1" cy="49.5" r=".63"/>
<circle cx="199.6" cy="49.5" r=".63"/>
<circle cx="207.1" cy="49.5" r=".63"/>
<circle cx="214.6" cy="49.5" r=".63"/>
<circle cx="220.8" cy="49.5" r=".63"/>
<circle cx="228.3" cy="49.5" r=".63"/>
<circle cx="235.8" cy="49.5" r=".63"/>
<circle cx="243.3" cy="49.5" r=".63"/>
<circle cx="250.8" cy="49.5" r=".63"/>
<circle cx="258.3" cy="49.5" r=".63"/>
<circle cx="264.8" cy="49.5" r=".63"/>
</g>
<g fill="none" stroke="#aaa" stroke-width=".28">
<path d="M224.9 120.4h-2.4l1.4 .2M225.5 120.8l2.4 .3M226.1 124.2l-1.5 .2h2.3M226.5 120.4h2.4M228.5 124.4h2.4M229.5 121.2l2.3 .3M230 123.7l-2.4 .3M230.5 120.4h2.3M232.4 124.4h2.4M233.4 121.7l2.4 .3M234 123.2l-2.4 .3M234.4 120.4h2.4"/>
<path d="M236.4 124.4h2.4M237.3 122.2l2.4 .3M237.9 122.7l-2.4 .3M238.4 120.4h2.4M240.4 124.4h2.4M241.3 122.7l2.3 .3M241.8 122.2l-2.3 .3M242.4 120.4h2.4M244.4 124.4h2.3M245.2 123.2l2.4 .3M245.8 121.7l-2.4 .3M246.3 120.4h2.4"/>
<path d="M248.3 124.4h2.4M249.2 123.7l2.3 .3M249.7 121.2l-2.3 .3M250.3 120.4h2.4M253.1 124.2l1.5 .2h-2.3M253.7 120.8l-2.4 .3M254.3 120.4h2.4l-1.5 .2"/>
</g>
<g fill="#000">
<path d="M178.2 185.3h.2l-.1 .3zM184.5 185.2l.2 .3-.2 .1zM192 185.2l.2 .3-.3-.1zM199.5 185.2l.2 .3-.2 .1zM207 185.2l.2 .3-.3-.1zM214.5 185.2l.2 .3-.3-.1zM220.8 185.2l.2 .1-.2 .3zM228.1 185.4h.4v.2zM235.6 185.4h.4v.2zM243.2 185.4h.3v.2zM250.7 185.4h.3v.2zM258.3 185.2l.2 .3-.4-.1z"/>
<path d="M264.7 185.4h.3v.2z"/>
</g>
<g font-size="4.9">
<text x="211.3" y="69.3">SECTION</text>
<text x="204.3" y="72.2">3</text>
<text x="204.3" y="136">4</text>
<text x="211.3" y="133.1">SECTION</text>
<text x="68.4" y="167.2">2</text>
<text x="75.4" y="164.3">SECTION</text>
<text x="211.3" y="209">SECTION</text>
<text x="204.3" y="211.9">5</text>
<text x="49.7" y="273.6">3D VIEW</text>
<text x="42.6" y="276.5">6</text>
</g>
<text font-size="4.4" x="354" y="250.1">REVISION SCHEDULE</text>
<g font-size="3.5">
<text x="343.6" y="11.5">PROJECT -:</text>
<text x="79.3" y="23.8">160</text>
<text x="217.8" y="23.1">3760</text>
<text x="346" y="18.4">APOLLO GIRLS HOSTEL BUILDING</text>
<text x="346" y="23.1">(RIGHT WING)-CHITTOOR</text>
<text x="99.8" y="27.1">LENGTH</text>
<text x="279" y="26.4">LENGTH</text>
<text x="74.2" y="31.8">80</text>
<text x="80.9" y="31.8">80</text>
<text x="99.8" y="35.1">N1/N2</text>
<text x="178.6" y="31.1">250</text>
<text x="185.5" y="31.1">300</text>
<text x="193" y="31.1">300</text>
<text x="200.5" y="31.1">300</text>
<text x="208" y="31.1">300</text>
<text x="214.9" y="31.1">250</text>
<text x="221.7" y="31.1">300</text>
<text x="229.2" y="31.1">300</text>
<text x="236.7" y="31.1">300</text>
<text x="244.2" y="31.1">300</text>
<text x="251.7" y="31.1">300</text>
<text x="258.7" y="31.1">260</text>
<text x="279.1" y="34.4">N4/SHEAR KEY</text>
<text x="343.6" y="33.5">GENERAL NOTES:</text>
<text x="74.5" y="39.8">80</text>
<text x="80.9" y="39.8">80</text>
<text x="173.9" y="36.7">150</text>
<text x="264.2" y="36.7">150</text>
<text x="346.8" y="41.2">GRADE OF CONCRETE</text>
<text x="392.5" y="41.2">-</text>
<text x="399.8" y="41.2">M40</text>
<text x="99.8" y="43.1">N7</text>
<text x="158.1" y="46.7" transform="rotate(-90 158.1 46.7)">80</text>
<text x="214.9" y="42.9">MF</text>
<text x="149.6" y="52.1" transform="rotate(-90 149.6 52.1)">160</text>
<text x="157.7" y="52.4" transform="rotate(-90 157.7 52.4)">80</text>
<text x="346.8" y="49.7">GRADE OF STEEL</text>
<text x="392.1" y="49.7">-</text>
<text x="398.3" y="49.7">Fe550</text>
<text x="50.4" y="59" transform="rotate(-90 50.4 59)">820</text>
<text x="216.7" y="55.9">DETAIL-A</text>
<text x="272.7" y="55.3">DETAIL-B</text>
<text x="346.8" y="57.6">STRIPPING STRENGTH</text>
<text x="392.3" y="57.6">-</text>
<text x="398.5" y="57.6">M20</text>
<text x="346.8" y="65.9">LIFTING,TRANSPORTATION</text>
<text x="346.8" y="70.6">AND ERECTION</text>
<text x="392.5" y="69.7">-</text>
<text x="398.7" y="69.7">M35</text>
<text x="42.4" y="76.6" transform="rotate(-90 42.4 76.6)">610</text>
<text x="211.2" y="75.8">1 : 40</text>
<text x="343" y="77.7">COVER:</text>
<text x="50.4" y="79.2" transform="rotate(-90 50.4 79.2)">800</text>
<text x="217.8" y="87.2">3760</text>
<text x="346.8" y="85.5">WALL</text>
<text x="391.3" y="85.5">-</text>
<text x="396.6" y="85.5">30mm</text>
<text x="195.8" y="95.2">2000</text>
<text x="236.1" y="95.2">1200</text>
<text x="258.7" y="95.2">560</text>
<text x="279" y="90.4">LENGTH</text>
<text x="346.8" y="93.2">ALL DIMENSIONS ARE IN MM</text>
<text x="279" y="98.5">OPENING</text>
<text x="343" y="100.6">LEGENDS:</text>
<text x="34.4" y="106.8" transform="rotate(-90 34.4 106.8)">2930</text>
<text x="42.4" y="104.9" transform="rotate(-90 42.4 104.9)">1580</text>
<text x="88.4" y="102.8">MF</text>
<text x="194.7" y="103.2">1890</text>
<text x="220.9" y="103.2">110</text>
<text x="236.1" y="103.2">1200</text>
<text x="253.7" y="103.2">110</text>
<text x="260.1" y="103.2">450</text>
<text x="279" y="106.5">GEOMETRY</text>
<text x="346.8" y="108.1">ERECTION MARK</text>
<text x="388.2" y="108.1">-</text>
<text x="155.6" y="118.3" transform="rotate(-90 155.6 118.3)">60</text>
<text x="346.8" y="116.4">MOULD FACE</text>
<text x="388.1" y="116.4">-</text>
<text x="398.3" y="116.4">MF</text>
<text x="50.4" y="120.3" transform="rotate(-90 50.4 120.3)">150</text>
<text x="147.6" y="124.9" transform="rotate(-90 147.6 124.9)">160</text>
<text x="155.6" y="125.7" transform="rotate(-90 155.6 125.7)">100</text>
<text x="42.4" y="133.2" transform="rotate(-90 42.4 133.2)">740</text>
<text x="50.4" y="132.5" transform="rotate(-90 50.4 132.5)">800</text>
<text x="61.1" y="141.2" transform="rotate(-90 61.1 141.2)">25</text>
<text x="211.2" y="139.6">1 : 40</text>
<text x="74" y="147">80</text>
<text x="80.9" y="147">80</text>
<text x="217.8" y="148.1">3760</text>
<text x="99.8" y="150.2">N4/SHEAR KEY</text>
<text x="284.6" y="151.4">LENGTH</text>
<text x="345.8" y="153.8">CONTRACTOR -:</text>
<text x="181.5" y="156.1">780</text>
<text x="213.5" y="156.1">1810</text>
<text x="250.8" y="156.1">1170</text>
<text x="284.6" y="159.4">N1/N2</text>
<text x="361.1" y="159.3">VME PRECAST PRODUCTS</text>
<text x="170.1" y="164.1">150</text>
<text x="178.6" y="164.1">250</text>
<text x="185.5" y="164.1">300</text>
<text x="193" y="164.1">300</text>
<text x="200.5" y="164.1">300</text>
<text x="208" y="164.1">300</text>
<text x="214.9" y="164.1">250</text>
<text x="221.7" y="164.1">300</text>
<text x="229.2" y="164.1">300</text>
<text x="236.7" y="164.1">300</text>
<text x="244.2" y="164.1">300</text>
<text x="251.7" y="164.1">300</text>
<text x="258.7" y="164.1">260</text>
<text x="268.2" y="164.1">150</text>
<text x="284.6" y="167.4">N7</text>
<text x="75.4" y="170.8">1 : 40</text>
<text x="173.2" y="172.1">100</text>
<text x="217.8" y="172.1">3560</text>
<text x="264.8" y="172.1">100</text>
<text x="209.3" y="178.9">T8@200mmC/C</text>
<text x="284.6" y="175.4">N6</text>
<text x="153.7" y="180" transform="rotate(-90 153.7 180)">80</text>
<text x="344.8" y="181.8">STRUCTURAL CONSULTANT -:</text>
<text x="145.7" y="188" transform="rotate(-90 145.7 188)">160</text>
<text x="153.7" y="188.3" transform="rotate(-90 153.7 188.3)">80</text>
<text x="161.7" y="188" transform="rotate(-90 161.7 188)">160</text>
<text x="361.1" y="186.8">ES STRUCTURAL CONSULTANT</text>
<text x="161.7" y="195.6" transform="rotate(-90 161.7 195.6)">420</text>
<text x="211.2" y="215.5">1 : 40</text>
<text x="291.8" y="215.8">Weight Schedule</text>
<text x="287.2" y="223.8">Volume</text>
<text x="314.3" y="223.8">Weight</text>
<text x="396.7" y="223.6">GRS</text>
<text x="405.4" y="223.6">PRC</text>
<text x="221.4" y="228.1">Dowel Bar Schedule</text>
<text x="286.4" y="229.4">1.37 m³</text>
<text x="311.4" y="229.4">3419.86 kg</text>
<text x="396.7" y="231.9">GRS</text>
<text x="405.4" y="231.9">PRC</text>
<text x="210" y="236.1">Ref No</text>
<text x="223.9" y="236.1">Bar Diameter</text>
<text x="250.7" y="236.1">Count</text>
<text x="293.1" y="239">Insert Schedule</text>
<text x="396.7" y="237.9">GRS</text>
<text x="405.4" y="237.9">PRC</text>
<text x="186.8" y="242.4">NOTCH</text>
<text x="213.1" y="241.6">N7</text>
<text x="228.6" y="241.6">16 mm</text>
<text x="253.5" y="241.6">13</text>
<text x="119" y="251.3">35</text>
<text x="132.2" y="247.4" transform="rotate(-90 132.2 247.4)">25</text>
<text x="279.3" y="247.1">Ref No</text>
<text x="301" y="247.1">Type</text>
<text x="320.3" y="247.1">Count</text>
<text x="100.3" y="255.2">N10</text>
<text x="125.3" y="257.9">35</text>
<text x="219.1" y="257.4">Projecting Bar Schedule</text>
<text x="282.4" y="252.6">N1</text>
<text x="293.4" y="252.6">RR-SA-2.5-250</text>
<text x="324.1" y="252.6">2</text>
<text x="120.2" y="261.7">60</text>
<text x="160.6" y="262">N10</text>
<text x="282.4" y="258.1">N2</text>
<text x="282.4" y="263.6">N4</text>
<text x="293.4" y="258.1">RR-SA-1.4-160</text>
<text x="293.5" y="263.6">50 DIA SLEEVE</text>
<text x="323.1" y="263.6">13</text>
<text x="324.1" y="258.1">3</text>
<text x="343.7" y="261.2">DRAWING TITLE -:</text>
<text x="94.9" y="265.3">NOTCH</text>
<text x="119.2" y="267.9">5</text>
<text x="122.5" y="267.9">5</text>
<text x="152.3" y="266.8">NOTCH DETAIL-B</text>
<text x="210" y="265.4">Ref No</text>
<text x="225.4" y="265.4">Bar Diameter</text>
<text x="252.8" y="265.4">Count</text>
<text x="282.4" y="269.1">N5</text>
<text x="294.4" y="269.1">20 Dia Sleeve</text>
<text x="324.1" y="269.1">2</text>
<text x="345.8" y="266">PW-GF-02-MOULD DRAWING</text>
<text x="213.1" y="270.9">N6</text>
<text x="231" y="270.9">8 mm</text>
<text x="255.6" y="270.9">19</text>
<text x="281.5" y="274.6">N10</text>
<text x="296.8" y="274.6">Wire Loop</text>
<text x="323.1" y="274.6">21</text>
<text x="112.7" y="276.8">NOTCH DETAIL-A</text>
</g>
<g font-size="2.8">
<text x="361.1" y="164.7">124,Eraiyur Road,Vallam (A) Village,</text>
<text x="361.1" y="168.6">Sriperumbudur,Kanchipuram-602105,</text>
<text x="361.1" y="172.5">Tamil Nadu,India Chennai-600 037,India</text>
<text x="361.1" y="191.3">B167, 12th cross street, Jawahar Nagar,</text>
<text x="361.1" y="195.2">Palayamkottai, Tirunelveli-627007</text>
<text x="361.1" y="199.1">Cell No : +91 98658 03764</text>
<text x="368.7" y="221.5">REVISED AS PER</text>
<text x="343.9" y="223.4">2</text>
<text x="349.6" y="223.4">16-05-26</text>
<text x="372.4" y="225.4">CLOUDED</text>
<text x="344.2" y="231.7">1</text>
<text x="349.6" y="231.7">15-05-26</text>
<text x="368.7" y="229.8">REVISED AS PER</text>
<text x="372.4" y="233.7">CLOUDED</text>
<text x="164.6" y="238.7">25</text>
<text x="343.9" y="238">0</text>
<text x="349.4" y="238">05-05-26</text>
<text x="367" y="238">FOR PRODUCTION</text>
<text x="342.5" y="242.4">Rev</text>
<text x="352.2" y="242.4">Date</text>
<text x="371.7" y="242.4">Description</text>
<text x="396.6" y="242.4">Chkd</text>
<text x="405" y="242.4">Appd.</text>
<text x="172.9" y="251.2" transform="rotate(-90 172.9 251.2)">80</text>
<text x="179.9" y="249" transform="rotate(-90 179.9 249)">45</text>
<text x="185.7" y="250.8" transform="rotate(-90 185.7 250.8)">5</text>
<text x="172.9" y="255.2" transform="rotate(-90 172.9 255.2)">80</text>
<text x="179.9" y="257.5" transform="rotate(-90 179.9 257.5)">45</text>
<text x="179.9" y="253.2" transform="rotate(-90 179.9 253.2)">60</text>
<text x="185.7" y="254.3" transform="rotate(-90 185.7 254.3)">5</text>
<text x="342.1" y="275">ES JOB NO : ESP25087</text>
<text x="381.8" y="275">DRAWN BY:-</text>
<text x="400.8" y="275">GMP</text>
<text x="342.1" y="279.2">ELEMENT NO : PW-GF-02</text>
<text x="381.8" y="279.2">SHEET SIZE:-</text>
<text x="401.4" y="279.2">A3</text>
<text x="342.1" y="287.4">SCALE :</text>
<text x="342.1" y="283.1">SHEET NO :</text>
<text x="355.3" y="287.4">As indicated</text>
<text x="359.2" y="283.1">PW-GF-02(M2)</text>
<text x="381.8" y="283.1">REV.NO:-</text>
<text x="381.8" y="287.4">LEVEL :</text>
<text x="395.8" y="283.1">2</text>
</g>
</svg>
